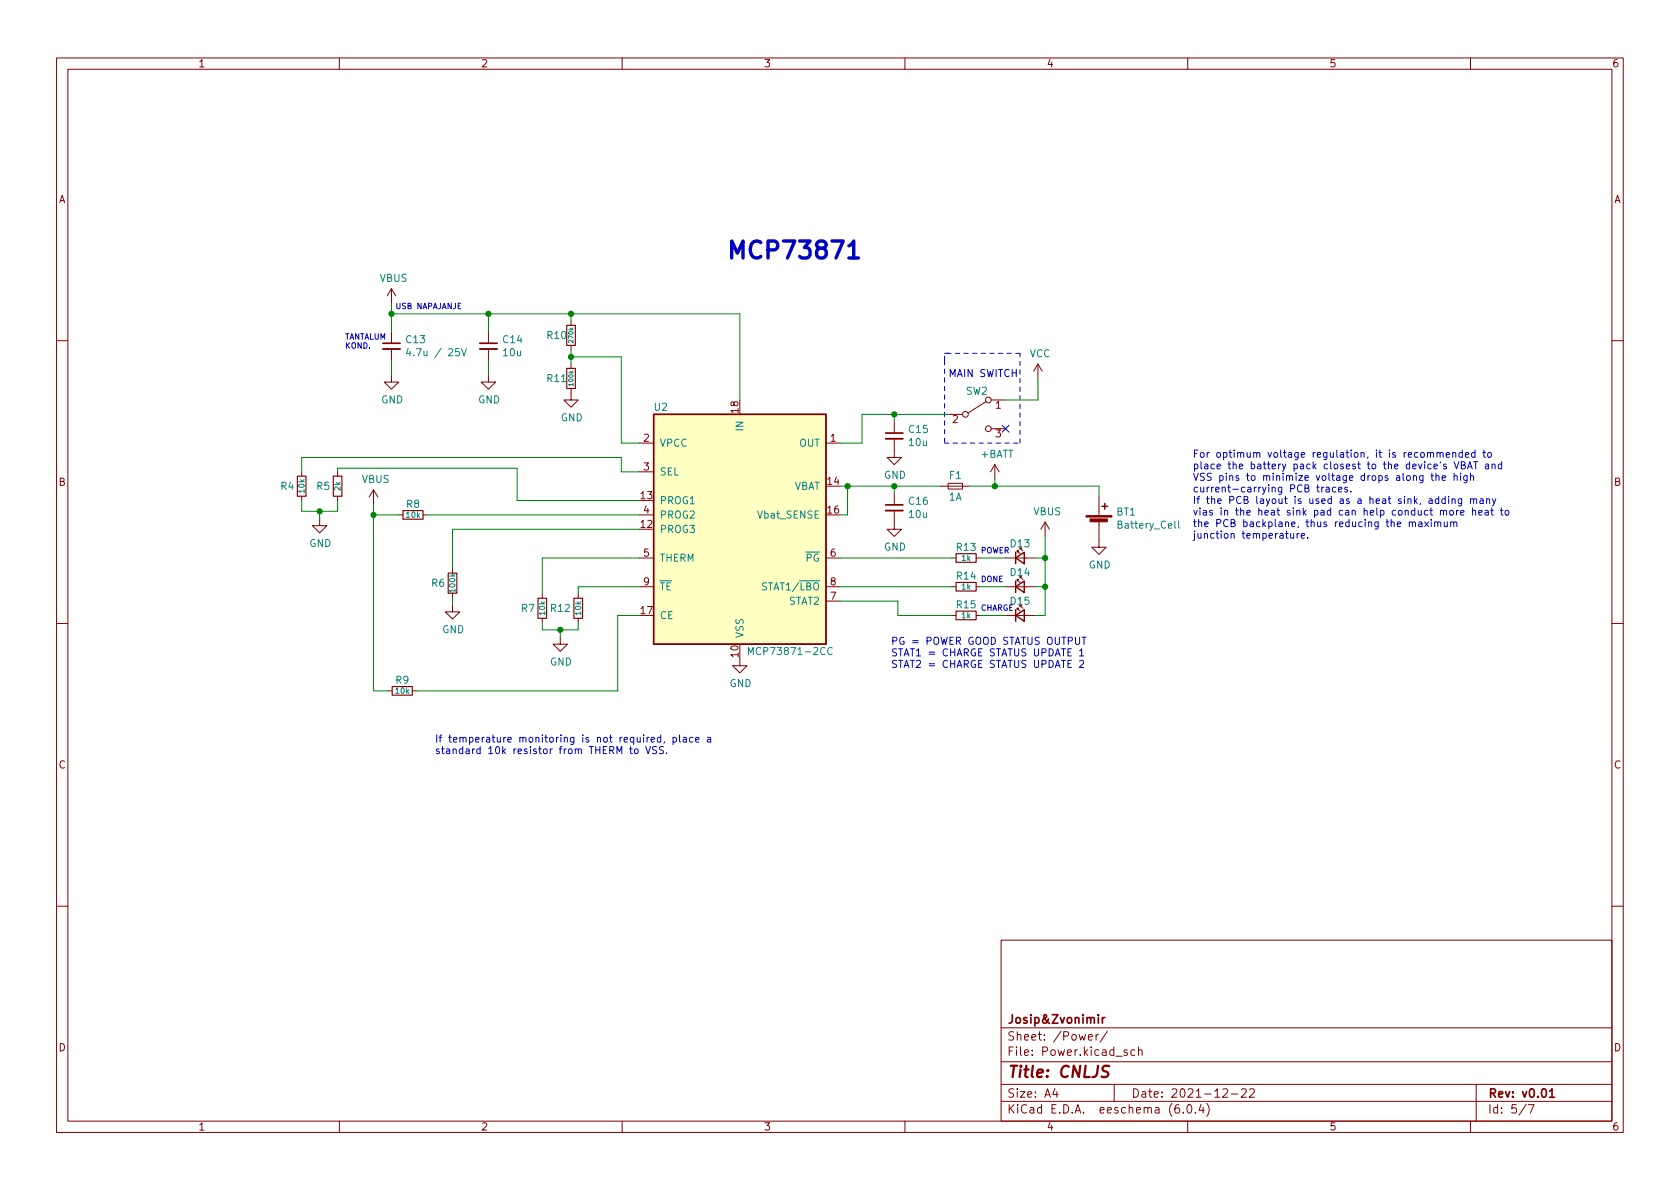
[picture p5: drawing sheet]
<svg xmlns="http://www.w3.org/2000/svg" width="297mm" height="210mm" viewBox="0 0 297 210" stroke-linecap="round" stroke-linejoin="round" font-family="sans-serif">
<g fill="none" stroke="#840000" stroke-width=".18">
<path d="M10 10.2h277v190.1h-277zM12 12.2h273v186.1h-273zM60 10.2v2M110 10.2v2M160 10.2v2M210 10.2v2M260 10.2v2M69.2 51v2.6M69.2 58.7v2M69.2 51l-.7 1.3M69.2 51l.8 1.3M86.4 58.7v2"/>
<path d="M101 56.8v.7M10 60.2h2M69.2 66.3v1.3h1.3l-1.3 1.2-1.3-1.2h1.3M69.2 61.7v2M86.4 66.3v1.3h1.2l-1.2 1.2-1.3-1.2h1.3M86.4 61.7v2M101 68.7v2h1.2l-1.2 1.3-1.3-1.3h1.3M101 61.1v.7M101 64.4v.7M113 78.4h2.6M146 78.4h2.6M158.1 77.6v3.3h1.3l-1.3 1.3-1.3-1.3h1.3"/>
<path d="M158.1 74.5v2.1M167.6 73.3h2.6M174.4 71l-3.2 2M175.3 70.7h2.5M175.3 75.8h2.5M183.5 64.4l-.7 1.3M183.5 64.4v2.5M183.5 64.4l.8 1.3M285 60.2h2M53.3 83.4v.8M53.3 87.8v.7M56.5 91.7v1.3h1.3l-1.3 1.2-1.3-1.2h1.3"/>
<path d="M59.7 83.4v.8M59.7 87.8v.7M66 86.6l-.7 1.3M66 86.6v2.5M66 86.6l.8 1.3M70.5 91.1h.7M74.8 91.1h.8M113 83.4h2.6M113 91.1h2.6M113 98.7h2.6M146 98.7h2.6M158.1 90.3v3.3h1.3l-1.3 1.3-1.3-1.3h1.3"/>
<path d="M158.1 87.2v2.1M166.4 86h5M167.6 85.5h2.6v1h-2.6zM168.3 98.7h.7M172.6 98.7h.8M175.9 82.2l-.8 1.2M175.9 82.2v2.5M175.9 82.2l.8 1.2M177.8 98.7h5.1M179.8 97.7v-.3h.3h-.3l.5 .5M184.8 92.3l-.8 1.3M184.8 92.3v2.6"/>
<path d="M184.8 92.3l.7 1.3M194.3 92.2v4.6h1.3l-1.3 1.2-1.3-1.2h1.3M194.3 87.9v3.3M10 110.2h2M80 106.9v1.3h1.3l-1.3 1.3-1.3-1.3h1.3M80 100.6v.7M80 104.9v.8M95.9 105v.8M95.9 109.3v.8M99.1 112.6v1.3h1.2l-1.2 1.3-1.3-1.3h1.3M102.2 105v.8M102.2 109.3v.8"/>
<path d="M113 103.8h2.6M130.8 116.5v1.2h1.3l-1.3 1.3-1.3-1.3h1.3M146 106.3h2.6M146 103.8h2.6M168.3 103.8h.7M168.3 108.8h.7M172.6 103.8h.8M172.6 108.8h.8M177.8 103.8h5.1M177.8 108.8h5.1M179.8 107.8v-.2h.3h-.3l.5 .5M179.8 102.7v-.2h.3h-.3l.5 .5"/>
<path d="M180.3 102.2v-.2h.3h-.3l.5 .5M285 110.2h2M68.6 122.2h.7M72.9 122.2h.8M10 160.2h2M177 166.3h108v32h-108zM285 160.2h2M60 198.3v2M110 198.3v2M160 198.3v2M177 194.8h108M177 191.8h108"/>
<path d="M177 187.8h108M177 181.8h108M186.5 192.5l-.4 1h1M186.9 193v1M192.4 183.4l.7-.1v-.3l-.5-.1-.2 .2 .1 .8h.6M193.8 182.9v1M194.2 182.9l-.3 .1-.1 .2M195.8 182.4l-1.3 1.9M197 191.8v3M199.3 185.7l-.4-.1-.2 .2 .1 .3 .5 .1v.4h-.6M200.6 185.7l-.4-.1-.3 .3v.4l.2 .3h.5M201.3 185.8l.2-.2 .4 .1v.9"/>
<path d="M201.3 185.1v1.5M208.4 195.3a.59 .59 0 0 0-.7 .7v.5l.2 .3h.4l.2-.1 .1-.5-.2-.2-.4-.1-.3 .3M209.2 196.7v.1M210 198.3v2M210.1 195.4l.1-.1a.81 .81 0 0 1 .6 .7 .81 .81 0 0 1-.3 .8h-.1a.81 .81 0 0 1-.6-.6 .81 .81 0 0 1 .3-.8zM211.4 196.7v.1M212.4 195.3l-.4 1h.9M212.7 195.8v1M213.4 195.1a1.72 1.72 0 0 1 0 2.3M216.2 192.7l.6-.2 .2 .2 .1 .3-1 1h1M217.7 193.5h1.2M219.5 192.7l.6-.2 .2 .2 .1 .3-1 1h1"/>
<path d="M220.9 192.7l.6-.2 .2 .2 .1 .3-.9 1h.9M260 198.3v2M261 191.8v6.5M269.9 195.3l-1.3 1.9M270.2 195.3h1l-.6 1.5"/>
<circle cx="170.7" cy="73.3" r=".51"/>
<circle cx="174.8" cy="70.7" r=".51"/>
<circle cx="174.8" cy="75.8" r=".51"/>
</g>
<path d="M67.7 60.7h3M84.8 60.7h3.1M156.6 76.6h3M156.6 89.3h3M194.9 179.9v1M195.3 179.9l-.2 .1-.2 .2M274 193l.4-.5v1.5M274 194h.8" fill="none" stroke="#840000" stroke-width=".3"/>
<path d="M196.1 188.6a.85 .85 0 0 0-1 .1 .45 .45 0 0 0 .2 .7l.3 .1a.49 .49 0 0 1 .4 .5 .49 .49 0 0 1-.5 .5l-.7-.1" fill="none" stroke="#840000" stroke-width=".4"/>
<path d="M67.7 61.7h3M84.8 61.7h3.1M156.6 77.6h3M156.6 90.3h3" fill="none" stroke="#840000" stroke-width=".33"/>
<path d="M100.2 57.5h1.5v3.6h-1.5zM100.2 65.1h1.5v3.6h-1.5zM52.6 84.2h1.5v3.6h-1.5zM58.9 84.2h1.6v3.6h-1.6zM71.2 90.3h3.6v1.5h-3.6zM169 97.9h3.6v1.5h-3.6zM79.2 101.3h1.6v3.6h-1.6zM95.1 105.8h1.5v3.5h-1.5zM101.5 105.8h1.5v3.5h-1.5zM169 108.1h3.6v1.5h-3.6zM169 103h3.6v1.5h-3.6zM69.3 121.4h3.6v1.5h-3.6z" fill="none" stroke="#840000" stroke-width=".2"/>
<path d="M115.6 73.3h30.4v40.6h-30.4z" fill="#ffffc2" stroke="#ffffc2" stroke-width=".18"/>
<path d="M115.6 73.3h30.4v40.6h-30.4zM179.6 98.7l1.5-1v2zM179.6 97.7v2M194.8 89.5h1M195.3 89v1M179.6 108.8l1.5-1v2zM179.6 103.8l1.5-1.1v2.1zM179.6 102.7v2.1M179.6 107.8v2" fill="none" stroke="#840000" stroke-width=".25"/>
<path d="M72.2 61.6l-.3 .9h.8M81.6 61.7l.4 1.2 .5-1.2M208.4 92.1v1.1l.2 .2M132.3 115.8v-1.3l.4 .9 .5-.9v1.3M147.1 114.6a.6 .6 0 0 0-.8 .4 .6 .6 0 0 0 .6 .8l.2-.2" fill="none" stroke="#008484" stroke-width=".18"/>
<g fill="#840000" stroke="#840000" stroke-width=".18">
<path d="M192 91.2h4.6v.2h-4.6z"/>
<path d="M192.7 91.8h3.1v.5h-3.1z"/>
</g>
<g fill="none" stroke="#0000c2" stroke-width=".18">
<path d="M81.5 53.6h-.5v1h.5M258.6 79.6v1.3M260.8 79.6v1.3M262.4 79.6v1.1l.3 .2M228.2 94.3l.1 .8 .3 .1 .1-.1M228.7 94.3v.9M229.3 94.3v.9M229.7 94.3l-.4 .3M230.1 94.8l.6-.2-.1-.2-.4-.1-.1 .2v.6h.5M231.2 95.1v.1M233.7 86.2v.8M234.1 86.2l-.4 .2"/>
<path d="M234.5 86.2h.5v.8M235 86.5h-.4l-.2 .2 .2 .3 .4-.1M236.2 86.2h-.4l-.2 .2 .1 .5h.5M236.7 86.6l.6-.1-.1-.3h-.4l-.1 .1v.6h.5M238.2 86.2h-.3l-.2 .1 .1 .2 .4 .1v.3h-.5M238.8 86.9v.1M249.2 92.4l.2-.1h.3v.8M249.2 92.3v.8M249.7 92.5l.2-.2h.3l.1 .8M250.9 92.3h.5v.8M251.4 92.6h-.4l-.2 .2 .2 .3h.4M251.6 84.1v1l-.2 .3-.3-.1"/>
<path d="M251.6 84.2l-.4-.1-.2 .2 .1 .6h.5M251.9 92.3l.7 .8M252.6 92.3l-.7 .8M252.9 80.2l.2-.2 .3 .1 .1 .8M253 84.1h.5M253 92.3v.8M253.2 83.7v1.1l.3 .2M253.7 92.4l.1-.1h.3l.1 .8M253.7 92.3v.8M253.9 84.2l.2-.1 .3 .1v.8M253.9 83.7v1.3M254.1 80.1l.2-.1 .3 .1v.8"/>
<path d="M254.1 80v.9M254.2 92.5l.2-.2h.3v.8M254.4 88.3l-.4-.1-.2 .2 .1 .6h.5M254.4 87.8v1.2M254.6 80.2l.2-.2 .3 .1 .1 .8M254.7 90.4l.2-.2 .3 .1v.8M254.7 90.2v.9M255 84.5l.6-.1-.1-.2-.3-.1-.2 .2v.6h.5M255.2 90.4l.2-.2 .3 .1 .1 .8M255.3 92.3l.1 .8h.3l.2-.1M255.5 88.3l-.3-.1-.3 .2 .1 .6h.5M255.5 87.8v1.2"/>
<path d="M255.7 80.4l.6-.1v-.2l-.4-.1-.2 .2 .1 .6h.5M255.7 82.1h-.3l-.2 .1 .1 .2 .4 .1v.3h-.5M255.9 92.3v.8M256.1 87.8v.1M256.1 88.2v.8M256.4 90.4l.2-.2 .3 .2 .1 .4-.1 .2-.3 .1-.2-.1zM256.5 92.4l.2-.1h.3v.8M256.5 92.3v.8M256.7 88.3l.2-.1 .3 .1 .1 .7M256.7 88.2v.8M256.9 80.1l.1-.1 .3 .1 .1 .8M256.9 80v.9"/>
<path d="M257 92.5l.2-.2h.3l.1 .8M257.1 81.6l.4 1.3 .4-1.3M257.1 84.2l.2-.1 .3 .1v.8M257.1 83.7v1.3M257.5 90.2v.9M257.9 90.2l-.4 .3M258.2 83.7v.1M258.2 90.7l.7-.2-.1-.2-.4-.1-.2 .2 .1 .6h.5M258.2 84.1v.9M258.4 82.2h.5l.1-.2v-.2l-.6-.2v1.3h.5l.1-.1 .1-.3-.3-.3M258.4 88.2v1l-.2 .3-.3-.1M258.4 88.3l-.3-.1-.3 .2 .1 .6h.5"/>
<path d="M258.6 80.1l-.4-.1-.3 .3 .2 .5h.5M259.1 80.4l.6-.1-.1-.2-.3-.1-.2 .2 .1 .6h.4M259.4 84.1v1l-.2 .3-.3-.1M259.4 84.2l-.4-.1-.2 .2 .1 .6h.5M259.5 82.9l.4-1.3 .4 1.3M259.6 82.5h.6M260 84.2l.2-.1 .3 .1v.8M260 88.3l.2-.1 .3 .1v.7M260 83.7v1.3M260 88.2v.8M260.4 90.4l.1-.2 .4 .1v.8M260.4 89.8v1.3"/>
<path d="M260.5 88.4l.2-.2 .3 .1 .1 .7M260.5 81.6h.8M260.8 80.1l-.4-.1-.2 .3 .1 .5h.5M260.9 81.6v1.3M261.5 90.7l.6-.2-.1-.2-.4-.1-.1 .2v.6h.5M261.7 88.3h.5v.7M262.2 80h.5M262.2 88.5l-.4 .1-.2 .1 .2 .3h.4M262.6 90.3h.5v.8M262.7 82.1h.4l.1 .8M262.8 88.3l.2-.1 .3 .1 .1 .7M262.8 88.2v.8"/>
<path d="M263.1 80.1l.3-.1 .3 .3v.3l-.3 .3-.3-.1-.1-.2zM263.1 90.5l-.4 .1-.2 .2 .2 .3 .4-.1M263.2 82.4h-.4l-.2 .2 .2 .3 .4-.1M263.6 90.2h.5M263.8 89.8v1.1l.3 .2M263.8 82.2l.2-.1h.3l.1 .8M263.8 82.1v.8M263.9 88.2l.3 .8M264.5 88.2l-.4 1.1-.2 .2M265.3 90.2h.4M265.4 89.8v1.1l.3 .2M265.5 82.1h-.4l-.2 .2 .1 .5h.5"/>
<path d="M265.5 81.6v1.3M266.2 90.4l.2-.2 .3 .2 .1 .4-.1 .2-.3 .1-.2-.1zM190.2 112.7v1l.2 .2h.2l.3-.2v-1M190.9 115.1l.3-.4v1.3M190.9 116.9l.5-.1 .2 .3-.8 .9h.8M190.9 116h.7M191.3 112.7h.7M191.7 112.7v1.2M111.3 132.4h.5M111.5 132v1.1l.3 .2M112.3 132.5l.3-.1 .2 .3v.3l-.2 .3-.3-.1-.1-.2zM114.2 132l.4 1.3 .4-1.3"/>
<path d="M115.1 130.8l.6-.1v-.3h-.4l-.2 .2 .1 .6h.5M116.1 132.1l-.5-.1-.2 .2 .1 .4 .5 .2v.4l-.1 .1-.5-.1M116.8 130.4h-.3l-.3 .2 .1 .6h.5M116.8 130v1.2M117.3 132.1l-.5-.1-.2 .1v.4l.6 .2 .1 .3-.2 .3-.5-.1M117.5 131.2l-.1 .2M117.9 133.2v.1M119 130.4h.4l.2 .2-.1 .6h-.5M119 130.4v1.3M120.2 130v1.1l.1 .1M120.8 130.4h.5l.1 .8M121.4 130.7h-.5l-.1 .2 .1 .3h.5"/>
<path d="M122.5 130.4h-.4l-.2 .2 .1 .6h.5M123 130.8l.6-.1-.1-.3h-.3l-.2 .2 .1 .6h.4M125.1 130.4h.5l.1 .8M125.7 130.7h-.5l-.1 .2 .1 .3h.5"/>
</g>
<path d="M150.1 43.5l.6-.5 .2-.4v3M150.1 45.6h1.7" fill="none" stroke="#0000c2" stroke-width=".6"/>
<path d="M167 63.7v14.7M167 78.4h13.3M167 63.7v-1.2M167 62.5h.6M180.3 78.4v-15.9M180.3 62.5h-13.3" fill="none" stroke="#0000c2" stroke-width=".18" stroke-dasharray=".8 .8"/>
<g fill="none" stroke="#008400" stroke-width=".18">
<path d="M69.2 55.5h61.6v15.2M69.2 53.6v5.1M86.4 55.5v3.2M101 55.5v1.3M69.2 63.7v2.6M86.4 63.7v2.6M101 63.1h8.9v15.3h3.1M101 61.8v2.6M158.1 73.3v1.2M167.6 73.3h-15.2v5.1h-3.8M183.5 66.9v3.8h-5.7M53.3 83.4v-2.5h56.6v2.5h3.1"/>
<path d="M53.3 88.5v1.9h6.4v-1.9M56.5 90.4v1.3M59.7 83.4v-.6h31.7v5.7h21.6M66 91.1h4.5M66 89.1v33.1h2.6M75.6 91.1h37.4M113 98.7h-17.1v6.3M113 93.6h-33v7M148.6 86h17.8M148.6 98.7h19.7M149.9 86v5.1h-1.3M158.1 86v1.2"/>
<path d="M171.4 86h22.9v1.9M173.4 98.7h4.4M175.9 84.7v1.3M182.9 98.7h1.9M184.8 94.9v13.9h-1.9M80 105.7v1.2M95.9 110.1v1.3h6.3v-1.3M99.1 111.4v1.2M113 103.8h-10.8v1.2M113 108.8h-3.8v13.4h-35.5M148.6 103.8h19.7M148.6 106.3h10.1v2.5h9.6"/>
<path d="M173.4 103.8h4.4M173.4 108.8h4.4M182.9 103.8h1.9"/>
</g>
<path d="M177.2 75.2l1.2 1.2M178.4 75.2l-1.2 1.2" fill="none" stroke="#000084" stroke-width=".18"/>
<g fill="#008400" stroke="#008400" stroke-width=".18">
<circle cx="158.1" cy="86" r=".46"/>
<circle cx="149.9" cy="86" r=".46"/>
<circle cx="99.1" cy="111.4" r=".46"/>
<circle cx="158.1" cy="73.3" r=".46"/>
<circle cx="56.5" cy="90.4" r=".46"/>
<circle cx="69.2" cy="55.5" r=".46"/>
<circle cx="101" cy="63.1" r=".46"/>
<circle cx="66" cy="91.1" r=".46"/>
<circle cx="86.4" cy="55.5" r=".46"/>
<circle cx="101" cy="55.5" r=".46"/>
<circle cx="175.9" cy="86" r=".46"/>
<circle cx="184.8" cy="103.8" r=".46"/>
<circle cx="184.8" cy="98.7" r=".46"/>
</g>
<text font-size="4.2" fill="#0000c2" x="128.3" y="45.8">MCP73871</text>
<text font-size="2.8" fill="#840000" x="178" y="190.6">Title: CNLJS</text>
<g font-size="2.1" fill="#840000">
<text x="178" y="184">Sheet: /Power/</text>
<text x="178" y="181">Josip&amp;Zvonimir</text>
<text x="178" y="186.7">File: Power.kicad_sch</text>
<text x="178" y="196.9">KiCad E.D.A. eeschema (6.0.4)</text>
<text x="178" y="194.1">Size: A4</text>
<text x="200" y="194.1">Date: 2021-12-22</text>
<text x="263" y="194.1">Rev: v0.01</text>
<text x="263" y="196.9">Id: 5/7</text>
</g>
<g font-size="1.8" fill="#840000">
<text x="35" y="11.9">1</text>
<text x="85" y="11.9">2</text>
<text x="135" y="11.9">3</text>
<text x="185" y="11.9">4</text>
<text x="235" y="11.9">5</text>
<text x="285" y="11.9">6</text>
<text x="10.3" y="35.9">A</text>
<text x="285.3" y="35.9">A</text>
<text x="130.6" y="73" transform="rotate(-90 130.6 73)">18</text>
<text x="168.4" y="74.8">2</text>
<text x="176" y="72.3">1</text>
<text x="176" y="77.3">3</text>
<text x="113.8" y="78.1">2</text>
<text x="113.8" y="83.2">3</text>
<text x="146.8" y="78.1">1</text>
<text x="10.3" y="85.9">B</text>
<text x="113.3" y="88.3">13</text>
<text x="146.3" y="85.7">14</text>
<text x="285.3" y="85.9">B</text>
<text x="113.3" y="93.3">12</text>
<text x="113.8" y="90.8">4</text>
<text x="146.3" y="90.8">16</text>
<text x="113.8" y="98.4">5</text>
<text x="146.8" y="98.4">6</text>
<text x="113.8" y="103.5">9</text>
<text x="146.8" y="106">7</text>
<text x="146.8" y="103.5">8</text>
<text x="113.3" y="108.6">17</text>
<text x="130.6" y="116.2" transform="rotate(-90 130.6 116.2)">10</text>
<text x="10.3" y="135.9">C</text>
<text x="285.3" y="135.9">C</text>
<text x="10.3" y="185.9">D</text>
<text x="285.3" y="185.9">D</text>
<text x="35" y="199.9">1</text>
<text x="85" y="199.9">2</text>
<text x="135" y="199.9">3</text>
<text x="185" y="199.9">4</text>
<text x="235" y="199.9">5</text>
<text x="285" y="199.9">6</text>
</g>
<g font-size="1.8" fill="#008484">
<text x="67.1" y="49.8">VBUS</text>
<text x="96.8" y="59.9">R10</text>
<text x="71.9" y="60.7">C13</text>
<text x="73" y="63">4.7u / 25V</text>
<text x="89" y="60.7">C14</text>
<text x="89" y="63">10u</text>
<text x="182" y="63.2">VCC</text>
<text x="67.4" y="71.3">GND</text>
<text x="84.5" y="71.3">GND</text>
<text x="96.8" y="67.6">R11</text>
<text x="170.8" y="69.8">SW2</text>
<text x="99.1" y="74.5">GND</text>
<text x="115.7" y="72.6">U2</text>
<text x="131.4" y="76.1" transform="rotate(-90 131.4 76.1)">IN</text>
<text x="160.8" y="76.5">C15</text>
<text x="116.6" y="79">VPCC</text>
<text x="141.3" y="79">OUT</text>
<text x="160.8" y="78.9">10u</text>
<text x="173.4" y="80.9">+BATT</text>
<text x="49.7" y="86.6">R4</text>
<text x="56" y="86.6">R5</text>
<text x="64" y="85.4">VBUS</text>
<text x="71.9" y="89.8">R8</text>
<text x="116.6" y="89.1">PROG1</text>
<text x="116.6" y="84.1">SEL</text>
<text x="140.2" y="86.6">VBAT</text>
<text x="156.3" y="84.7">GND</text>
<text x="160.8" y="89.2">C16</text>
<text x="167.8" y="88.5">1A</text>
<text x="167.9" y="84.7">F1</text>
<text x="116.6" y="94.2">PROG3</text>
<text x="116.6" y="91.7">PROG2</text>
<text x="134.2" y="91.7">Vbat_SENSE</text>
<text x="160.8" y="91.6">10u</text>
<text x="182.7" y="91.1">VBUS</text>
<text x="197.4" y="91.2">BT1</text>
<text x="197.9" y="93.5">Battery_Cell</text>
<text x="54.7" y="96.7">GND</text>
<text x="116.6" y="99.3">THERM</text>
<text x="141.1" y="99.3">~{PG}</text>
<text x="156.3" y="97.4">GND</text>
<text x="169.2" y="97.4">R13</text>
<text x="178.7" y="96.8">D13</text>
<text x="178.7" y="101.8">D14</text>
<text x="192.5" y="100.5">GND</text>
<text x="76.3" y="103.8">R6</text>
<text x="116.6" y="104.4">~{TE}</text>
<text x="133.8" y="104.4">STAT1/~{LBO}</text>
<text x="139.4" y="106.9">STAT2</text>
<text x="169.2" y="107.6">R15</text>
<text x="169.2" y="102.5">R14</text>
<text x="78.2" y="112">GND</text>
<text x="92.2" y="108.2">R7</text>
<text x="97.4" y="108.2">R12</text>
<text x="116.6" y="109.5">CE</text>
<text x="131.4" y="112.9" transform="rotate(-90 131.4 112.9)">VSS</text>
<text x="97.2" y="117.7">GND</text>
<text x="133.2" y="115.8">MCP73871-2CC</text>
<text x="70" y="120.9">R9</text>
<text x="129" y="121.5">GND</text>
</g>
<g font-size="1.8" fill="#0000c2">
<text x="167.6" y="66.7">MAIN SWITCH</text>
<text x="210.8" y="80.9">For optimum voltage regulation, it is recommended to</text>
<text x="210.8" y="83">place the battery pack closest to the device's VBAT and</text>
<text x="210.8" y="85">VSS pins to minimize voltage drops along the high</text>
<text x="210.8" y="87.1">current-carrying PCB traces.</text>
<text x="210.8" y="89.1">If the PCB layout is used as a heat sink, adding many</text>
<text x="210.8" y="91.1">vias in the heat sink pad can help conduct more heat to</text>
<text x="210.8" y="93.2">the PCB backplane, thus reducing the maximum</text>
<text x="210.8" y="95.2">junction temperature.</text>
<text x="178.7" y="106.9">D15</text>
<text x="157.5" y="114">PG = POWER GOOD STATUS OUTPUT</text>
<text x="157.5" y="116.1">STAT1 = CHARGE STATUS UPDATE 1</text>
<text x="157.5" y="118.1">STAT2 = CHARGE STATUS UPDATE 2</text>
<text x="76.8" y="131.3">If temperature monitoring is not required, place a</text>
<text x="76.8" y="133.3">standard 10k resistor from THERM to VSS.</text>
</g>
<g font-size="1.4" fill="#0000c2">
<text x="69.8" y="54.7">USB NAPAJANJE</text>
<text x="61" y="60">TANTALUM</text>
<text x="61" y="61.6">KOND.</text>
<text x="173.4" y="97.8">POWER</text>
<text x="173.4" y="102.9">DONE</text>
<text x="173.4" y="108">CHARGE</text>
</g>
<g font-size="1.4" fill="#008484">
<text x="53.8" y="87.1" transform="rotate(-90 53.8 87.1)">10k</text>
<text x="60.2" y="86.7" transform="rotate(-90 60.2 86.7)">2k</text>
<text x="71.9" y="91.5">10k</text>
<text x="170" y="99.2">1k</text>
<text x="80.5" y="104.7" transform="rotate(-90 80.5 104.7)">100k</text>
<text x="170" y="104.2">1k</text>
<text x="96.4" y="108.7" transform="rotate(-90 96.4 108.7)">10k</text>
<text x="102.7" y="108.7" transform="rotate(-90 102.7 108.7)">10k</text>
<text x="170" y="109.3">1k</text>
<text x="70" y="122.7">10k</text>
</g>
<g font-size="1.1" fill="#008484">
<text x="101.4" y="60.5" transform="rotate(-90 101.4 60.5)">270k</text>
<text x="101.4" y="68.1" transform="rotate(-90 101.4 68.1)">100k</text>
</g>
</svg>
